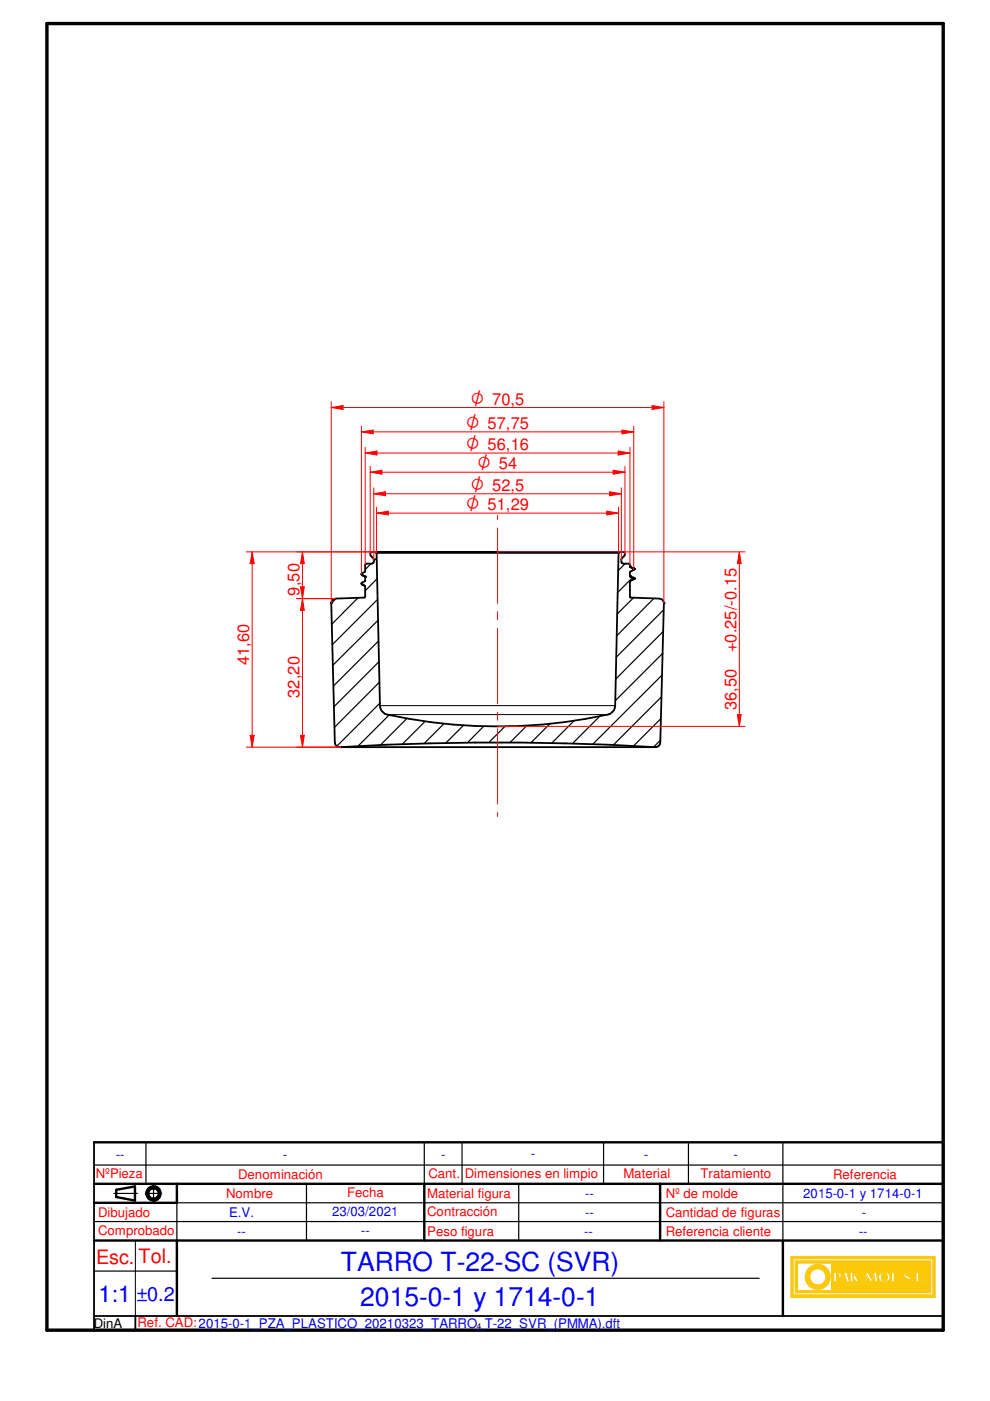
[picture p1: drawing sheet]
<svg xmlns="http://www.w3.org/2000/svg" width="210mm" height="297mm" viewBox="0 0 210 297" stroke-linecap="round" stroke-linejoin="round" font-family="sans-serif">
<path d="M9.9 5h190.1v277h-190.1z" fill="none" stroke="#000" stroke-width=".72"/>
<g fill="none" stroke="#000" stroke-width=".51">
<path d="M19.9 255h17.6M19.9 251h180.1M24.6 252.3v1.5M28.6 251.5v3.1M140 251v12M19.9 263h180.1M166 263v16"/>
<circle cx="32.5" cy="253" r="1.5"/>
<circle cx="32.6" cy="253" r="1.14"/>
</g>
<path d="M19.9 242.2v39.8h180.1v-39.8M19.9 279h180.1M28.7 279v3" fill="none" stroke="#000" stroke-width=".38"/>
<g fill="none" stroke="#000" stroke-width=".25">
<path d="M19.9 247h180.1M19.9 259h180.1M24.1 253h5M30.8 253h3.5M30.9 242.2v8.8M32.6 251.3v3.5M37.5 255v8M65 251v12M98 242.2v8.8M110 251v12M128 242.2v8.8M146 242.2v8.8"/>
<path d="M166 242.2v20.8M19.9 269.5h17.6M45 271h116"/>
</g>
<g fill="#faca0a">
<path d="M167.7 266.4v8.6h30.5v-8.6zM168.1 266.9h29.7v7.7h-29.7z" fill-rule="evenodd"/>
<path d="M168.6 267.3v6.8h28.7v-6.8zM193.1 271.5a.3 .3 0 0 1 .6 0 .3 .3 0 0 1-.6 0zM194.2 269.7h.6v1.9h.8v.2h-1.4zM195.9 271.4l.4-.1v.4l-.3 .1zM169.1 267.8h7.2v5.8h-7.2zM176.8 269.7h.8a.61 .61 0 0 1 .8 .5 .61 .61 0 0 1-.6 .7h-.4v.9h-.6zM179 269.7h.5l.6 2.1h-.6l-.1-.4h-.6l-.2 .4h-.2zM180.3 269.7h.5v.9l.8-.9h.3l-.5 .7 .7 1.4h-.7l-.5-.9-.1 .9h-.5zM182.2 270.6h.8v.2h-.8zM183.7 269.7h.3l.7 1.4 .8-1.4h.3l.3 2.1h-.6l-.1-1.2-.7 1.2h-.2l-.6-1.2-.2 1.2h-.4zM186.4 270.2a1.19 1.19 0 0 1 1.7-.4 1.19 1.19 0 0 1 .3 1.7 1.2 1.2 0 0 1-1.5 .2 1.2 1.2 0 0 1-.5-1.5zM189 269.7h.6v1.9h.8v.2h-1.4zM191.6 270a.73 .73 0 0 1 .8-.3 .73 .73 0 0 1 .6 .6l-.3 .1a.35 .35 0 0 0-.3-.5 .35 .35 0 0 0-.4 .4l.3 .1a.74 .74 0 0 1 .6 1.1 .74 .74 0 0 1-1.2 .1l-.1-.5h.2v.3a.35 .35 0 0 0 .5 .2 .35 .35 0 0 0 .1-.5 .88 .88 0 0 1-.8-1.1z" fill-rule="evenodd"/>
</g>
<g fill="none" stroke="#faca0a" stroke-width=".25">
<path d="M176.8 269.7h.8a.63 .63 0 0 1 .7 .3 .63 .63 0 0 1 0 .8l-.9 .1v.9h-.6zM179 269.7h.5l.6 2.1h-.6l-.1-.4h-.6l-.2 .4h-.2zM180.3 269.7h.5v.9l.8-.9h.3l-.5 .7 .7 1.4h-.7l-.5-.9-.1 .9h-.5zM183.7 269.7h.3l.7 1.4 .8-1.4h.3l.3 2.1h-.6l-.1-1.2-.7 1.2h-.2l-.6-1.2-.2 1.2h-.4zM186.4 270.2a1.19 1.19 0 0 1 1.7-.4 1.19 1.19 0 0 1 .3 1.7 1.2 1.2 0 0 1-1.5 .2 1.2 1.2 0 0 1-.5-1.5zM191.8 271.3h.1M192.2 271.7l-.4-.3v-.3h-.2a.73 .73 0 0 0 .4 .7 .73 .73 0 0 0 .8-.1M192.2 271.7h.1M192.2 269.7l-.4 .2-.2 .4a1.24 1.24 0 0 0 .9 1l.1 .1M192.3 269.7h.1M192.3 269.7l.6 .3 .1 .3-.3 .1a.35 .35 0 0 0-.3-.5 .35 .35 0 0 0-.4 .4l1 .6-.2 .8M192.3 270.4h.1"/>
<path d="M192.6 271.4h.1M192.6 271.4l-.4 .3M192.8 271.7h.1"/>
</g>
<path d="M171.3 269.1a2.65 2.65 0 0 1 2.9-.9 2.65 2.65 0 0 1 1.8 2.4h-.9a1.75 1.75 0 0 0-2.6-1.4 1.75 1.75 0 0 0 0 3 1.75 1.75 0 0 0 2.6-1.4h.9a2.66 2.66 0 0 1-3.6 2.4 2.66 2.66 0 0 1-1.1-4.1z" fill-rule="evenodd" fill="#faca0a"/>
<path d="M171.5 268.9a2.65 2.65 0 0 1 2.8-.7 2.65 2.65 0 0 1 1.7 2.4h-.9a1.74 1.74 0 0 0-2.6-1.4 1.74 1.74 0 0 0 0 3 1.74 1.74 0 0 0 2.6-1.4h.9a2.65 2.65 0 0 1-3.7 2.3 2.65 2.65 0 0 1-.8-4.2z" fill="none" stroke="#faca0a" stroke-width=".25"/>
<path d="M177.4 270l.4 .2v.4l-.3 .2h-.1z" fill-rule="evenodd" fill="#faca0a"/>
<path d="M177.4 270l.4 .2v.4l-.3 .2h-.1z" fill="none" stroke="#faca0a" stroke-width=".25"/>
<path d="M179.1 270.3l.2 .8h-.5z" fill="#faca0a"/>
<path d="M179.1 270.3l.2 .8h-.5z" fill="none" stroke="#faca0a" stroke-width=".25"/>
<path d="M187.1 270.2a.65 .65 0 0 1 .8-.1 .65 .65 0 0 1 .3 .7 .68 .68 0 0 1-.7 .9 .68 .68 0 0 1-.6-.9z" fill-rule="evenodd" fill="#faca0a"/>
<g fill="none" stroke="#faca0a" stroke-width=".25">
<path d="M167.7 266.4h30.5v8.6h-30.5zM168.1 266.9h29.7v7.7h-29.7zM168.6 267.3h28.7v6.8h-28.7zM169.1 267.8h7.2v5.8h-7.2zM182.2 270.6h.8v.2h-.8zM187.2 270l.3-.1a.9 .9 0 0 1 .6 .9 .9 .9 0 0 1-.6 .9 .96 .96 0 0 1-.3-1.7zM189 269.7h.6v1.9h.8v.2h-1.4zM194.2 269.7h.6v1.9h.8v.2h-1.4zM195.9 271.4l.4-.1v.4l-.3 .1z"/>
<circle cx="193.4" cy="271.5" r=".27"/>
</g>
<path d="M19.9 242.2h180.1M24.6 253.8l4 .8M28.6 251.5l-4 .8M37.5 251v4M90 251v12M37.5 263v16" fill="none" stroke="#000" stroke-width=".51"/>
<g fill="none" stroke="#000" stroke-width=".25">
<path d="M78.7 119.5l-1.3 1.3M79.9 118.3l-.7 .6M132.5 119.5l-1.4 1.5M71.2 126.9l-1 1M75.9 126.7l-5.5 5.6M80 122.7l-2.6 2.6M80.1 127.1l-9.7 9.6M80.2 131.5l-9.6 9.6M80.3 135.9l-9.6 9.6M134.1 122.5l-3.1 3.1M134.3 126.7l-3.4 3.5M138.6 126.9l-7.8 7.9"/>
<path d="M140.5 138.5l-10 10M140.6 133.9l-10 10.1M140.7 129.3l-10.1 10.1M80.3 140.3l-9.5 9.5M80.4 144.7l-9.5 9.5M80.6 149.1l-9.2 9.1M82.5 151.6l-6.6 6.6M86.3 152.3l-5.7 5.7M90.1 152.9l-4.8 4.9M94.1 153.4l-4.2 4.2M98.3 153.8l-3.8 3.7M102.6 154l-3.5 3.5"/>
<path d="M107.1 154l-3.5 3.4M111.7 153.8l-3.6 3.6M116.6 153.5l-4 4M121.7 152.8l-4.7 4.8M127.2 151.8l-5.8 5.8M140 157l-1.4 1.4M140.1 152.4l-5.8 5.8M140.3 147.7l-10.3 10.2M140.4 143.1l-14.7 14.7M37.5 255h162.5M90 242.2v8.8"/>
</g>
<path d="M80.6 149.6h49.8M82.1 151.5h46.8M28.7 263v16" fill="none" stroke="#000" stroke-width=".21"/>
<g fill="none" stroke="#000" stroke-width=".38">
<path d="M79.8 117v.2h51.4v-.2M79.8 117.2l.8 32.4a1.97 1.97 0 0 0 1.5 1.9 109.4 109.4 0 0 0 47.3-.2 2.01 2.01 0 0 0 1-1.7l.7-32.4M76.6 121.8l.8 .5M76.8 124l.6 .2M76.8 122l.6 .3M77.4 122.3v.9l-.8 .5 .8 .5M77.4 122.2v.1M133.6 122.2l.8 .5-.8 .7v3.3l6.2 .2a.97 .97 0 0 1 1 1l-.8 29.5a1.01 1.01 0 0 1-1 1h-67a1.01 1.01 0 0 1-1-1l-.8-29.5a.97 .97 0 0 1 1-1l6.1-.2 .1-2.5M133.6 120.2l-.1-.6-1.3-.1-.5-.4a1.37 1.37 0 0 1 .7-1.3l.1-.5-.4-.3-53.4 .1a.8 .8 0 0 0 .4 1.2l.1 .3-.1 .8-1.6 .2-.1 1.5-.6 .4-.1 .3M133.6 120.2l.8 .5-.8 .5v1M133.6 120.2l.6 .3M133.6 122.2l.6 .3"/>
<path d="M72.2 158.4a559 559 0 0 1 66.6 0"/>
</g>
<g fill="#000">
<circle cx="70.2" cy="127.9" r=".19"/>
<circle cx="76.8" cy="122" r=".19"/>
<circle cx="76.8" cy="124" r=".19"/>
<circle cx="77.3" cy="122.2" r=".19"/>
<circle cx="77.4" cy="122.3" r=".19"/>
<circle cx="133.6" cy="120.1" r=".19"/>
<circle cx="133.6" cy="122.1" r=".19"/>
<circle cx="133.6" cy="122.2" r=".19"/>
<circle cx="134.2" cy="120.5" r=".19"/>
<circle cx="134.2" cy="122.5" r=".19"/>
<circle cx="134.3" cy="122.5" r=".19"/>
<circle cx="134.3" cy="120.6" r=".19"/>
<circle cx="134.3" cy="120.5" r=".19"/>
<circle cx="134.3" cy="122.6" r=".19"/>
<circle cx="134.4" cy="122.6" r=".19"/>
<circle cx="134.4" cy="120.7" r=".19"/>
<circle cx="134.4" cy="122.7" r=".19"/>
<circle cx="134.4" cy="120.6" r=".19"/>
<circle cx="140.8" cy="127.9" r=".19"/>
</g>
<path d="M52.2 117h27.6M53.5 117l.4 2.5h-.9zM105.5 109.3v.8M105.5 111.9v16M105.5 129.7v1.7M105.5 133.2v16M52.2 158.4h20M105.5 151v1.7M105.5 154.5v16M105.5 172.3v.8" fill="none" stroke="#f00" stroke-width=".21"/>
<path d="M53.5 117l.4 2.5h-.9z" fill="#f00"/>
<path d="M53 155.9h.9l-.4 2.5z" fill="none" stroke="#f00" stroke-width=".21"/>
<path d="M53 155.9h.9l-.4 2.5z" fill="#f00"/>
<path d="M70.2 85.2v42.7M70.2 86.4l2.5-.4v.8zM140.8 85.2v42.7M53.5 117v41.4" fill="none" stroke="#f00" stroke-width=".21"/>
<path d="M70.2 86.4l2.5-.4v.8z" fill="#f00"/>
<path d="M138.3 86l2.5 .4-2.5 .4z" fill="none" stroke="#f00" stroke-width=".21"/>
<path d="M138.3 86l2.5 .4-2.5 .4z" fill="#f00"/>
<path d="M70.2 86.4h70.6M79.8 107.5v9.7M79.8 108.8l2.5-.4v.8zM131.1 107.5v9.7" fill="none" stroke="#f00" stroke-width=".21"/>
<path d="M79.8 108.8l2.5-.4v.8z" fill="#f00"/>
<path d="M128.7 108.4l2.4 .4-2.4 .4z" fill="none" stroke="#f00" stroke-width=".21"/>
<path d="M128.7 108.4l2.4 .4-2.4 .4z" fill="#f00"/>
<path d="M78.5 98.9v18.6M132.5 98.9v18.6M78.5 100.1l2.5-.4v.8zM79.8 108.8h51.3" fill="none" stroke="#f00" stroke-width=".21"/>
<path d="M78.5 100.1l2.5-.4v.8z" fill="#f00"/>
<path d="M130 99.7l2.5 .4-2.5 .4z" fill="none" stroke="#f00" stroke-width=".21"/>
<path d="M130 99.7l2.5 .4-2.5 .4z" fill="#f00"/>
<path d="M77.4 94.8v25M77.4 96.1l2.5-.5v.9zM133.6 94.8v25M78.5 100.1h54" fill="none" stroke="#f00" stroke-width=".21"/>
<path d="M77.4 96.1l2.5-.5v.9z" fill="#f00"/>
<path d="M131.1 95.6l2.5 .5-2.5 .4z" fill="none" stroke="#f00" stroke-width=".21"/>
<path d="M131.1 95.6l2.5 .5-2.5 .4z" fill="#f00"/>
<path d="M77.4 96.1h56.2M79.2 103.4v15.4M79.2 104.7l2.5-.4v.8zM131.7 103.4v15.4" fill="none" stroke="#f00" stroke-width=".21"/>
<path d="M79.2 104.7l2.5-.4v.8z" fill="#f00"/>
<path d="M129.2 104.3l2.5 .4-2.5 .4z" fill="none" stroke="#f00" stroke-width=".21"/>
<path d="M129.2 104.3l2.5 .4-2.5 .4z" fill="#f00"/>
<path d="M76.6 90.3v31.4M76.6 91.6l2.5-.4v.8zM134.4 90.3v30.4M79.2 104.7h52.5" fill="none" stroke="#f00" stroke-width=".21"/>
<path d="M76.6 91.6l2.5-.4v.8z" fill="#f00"/>
<path d="M131.9 91.2l2.5 .4-2.5 .4z" fill="none" stroke="#f00" stroke-width=".21"/>
<path d="M131.9 91.2l2.5 .4-2.5 .4z" fill="#f00"/>
<path d="M76.6 91.6h57.8M105.5 117h52.5M156.8 117l.3 2.5h-.8zM105.5 154h52.5" fill="none" stroke="#f00" stroke-width=".21"/>
<path d="M156.8 117l.3 2.5h-.8z" fill="#f00"/>
<path d="M156.3 151.5h.8l-.3 2.5z" fill="none" stroke="#f00" stroke-width=".21"/>
<path d="M156.3 151.5h.8l-.3 2.5z" fill="#f00"/>
<path d="M62.9 117h16.9M64.1 117l.4 2.5h-.8zM156.8 117v37M62.9 126.9h8.3" fill="none" stroke="#f00" stroke-width=".21"/>
<path d="M64.1 117l.4 2.5h-.8z" fill="#f00"/>
<path d="M63.7 124.4h.8l-.4 2.5z" fill="none" stroke="#f00" stroke-width=".21"/>
<path d="M63.7 124.4h.8l-.4 2.5z" fill="#f00"/>
<path d="M64.1 117v9.9M62.9 126.9h8.3M62.9 158.4h9.3M63.7 155.9h.8l-.4 2.5z" fill="none" stroke="#f00" stroke-width=".21"/>
<path d="M63.7 155.9h.8l-.4 2.5z" fill="#f00"/>
<path d="M64.1 126.9l.4 2.5h-.8z" fill="none" stroke="#f00" stroke-width=".21"/>
<path d="M64.1 126.9l.4 2.5h-.8z" fill="#f00"/>
<path d="M64.1 126.9v31.5" fill="none" stroke="#f00" stroke-width=".21"/>
<g font-size="5.6" fill="#00f">
<text x="72.3" y="269.4">TARRO T-22-SC (SVR)</text>
<text x="76.4" y="276.9">2015-0-1 y 1714-0-1</text>
</g>
<text font-size="4.9" fill="#00f" x="20.9" y="276">1:1</text>
<g font-size="4.2" fill="#f00">
<text x="20.4" y="267.9">Esc.</text>
<text x="29.3" y="267.9">Tol.</text>
</g>
<text font-size="4.2" fill="#00f" x="28.9" y="275.8">±0.2</text>
<g font-size="3.9" fill="#f00">
<text x="99.8" y="85.8">O 70,5</text>
<text x="98.8" y="95.4">O 56,16</text>
<text x="98.8" y="91">O 57,75</text>
<text x="101.3" y="99.5">O 54</text>
<text x="99.8" y="104.1">O 52,5</text>
<text x="98.8" y="108.2">O 51,29</text>
</g>
<g font-size="3.5" fill="#f00">
<text x="63.5" y="126.3" transform="rotate(-90 63.5 126.3)">9,50</text>
<text x="52.8" y="141" transform="rotate(-90 52.8 141)">41,60</text>
<text x="156.1" y="138.3" transform="rotate(-90 156.1 138.3)">+0.25/-0.15</text>
<text x="63.5" y="148" transform="rotate(-90 63.5 148)">32,20</text>
<text x="156.1" y="150.6" transform="rotate(-90 156.1 150.6)">36,50</text>
</g>
<g font-size="2.8" fill="#00f">
<text x="24.6" y="245.7">--</text>
<text x="60" y="245.7">-</text>
<text x="93.5" y="245.7">-</text>
<text x="112.5" y="245.6">-</text>
<text x="136.5" y="245.7">-</text>
<text x="155.5" y="245.7">-</text>
<text x="48.6" y="258">E.V.</text>
<text x="70.4" y="257.9">23/03/2021</text>
<text x="124" y="258">--</text>
<text x="124" y="254">--</text>
<text x="170.3" y="254">2015-0-1 y 1714-0-1</text>
<text x="182.8" y="257.9">-</text>
<text x="50.3" y="262">--</text>
<text x="76.5" y="261.9">--</text>
<text x="123.8" y="262">--</text>
<text x="182.1" y="262.1">--</text>
</g>
<g font-size="2.8" fill="#f00">
<text x="20.3" y="249.7">NºPieza</text>
<text x="50.5" y="250">Denominación</text>
<text x="90.8" y="249.7">Cant.</text>
<text x="98.6" y="249.7">Dimensiones en limpio</text>
<text x="132.2" y="249.7">Material</text>
<text x="148.5" y="249.7">Tratamiento</text>
<text x="176.7" y="250">Referencia</text>
<text x="20.8" y="257.9">Dibujado</text>
<text x="47.9" y="254">Nombre</text>
<text x="73.6" y="253.8">Fecha</text>
<text x="90.6" y="253.9">Material figura</text>
<text x="90.6" y="257.9">Contracción</text>
<text x="141.1" y="254">Nº de molde</text>
<text x="141.1" y="257.9">Cantidad de figuras</text>
<text x="20.8" y="261.9">Comprobado</text>
<text x="90.6" y="262">Peso figura</text>
<text x="141.1" y="262">Referencia cliente</text>
<text x="29.2" y="281.4">Ref. CAD:2015-0-1_PZA_PLASTICO_20210323_TARRO_T-22_SVR_(PMMA).dft</text>
</g>
<text font-size="2.8" x="19.9" y="281.5">DinA</text>
<text font-size="1.7" x="101.1" y="281.7">4</text>
</svg>
